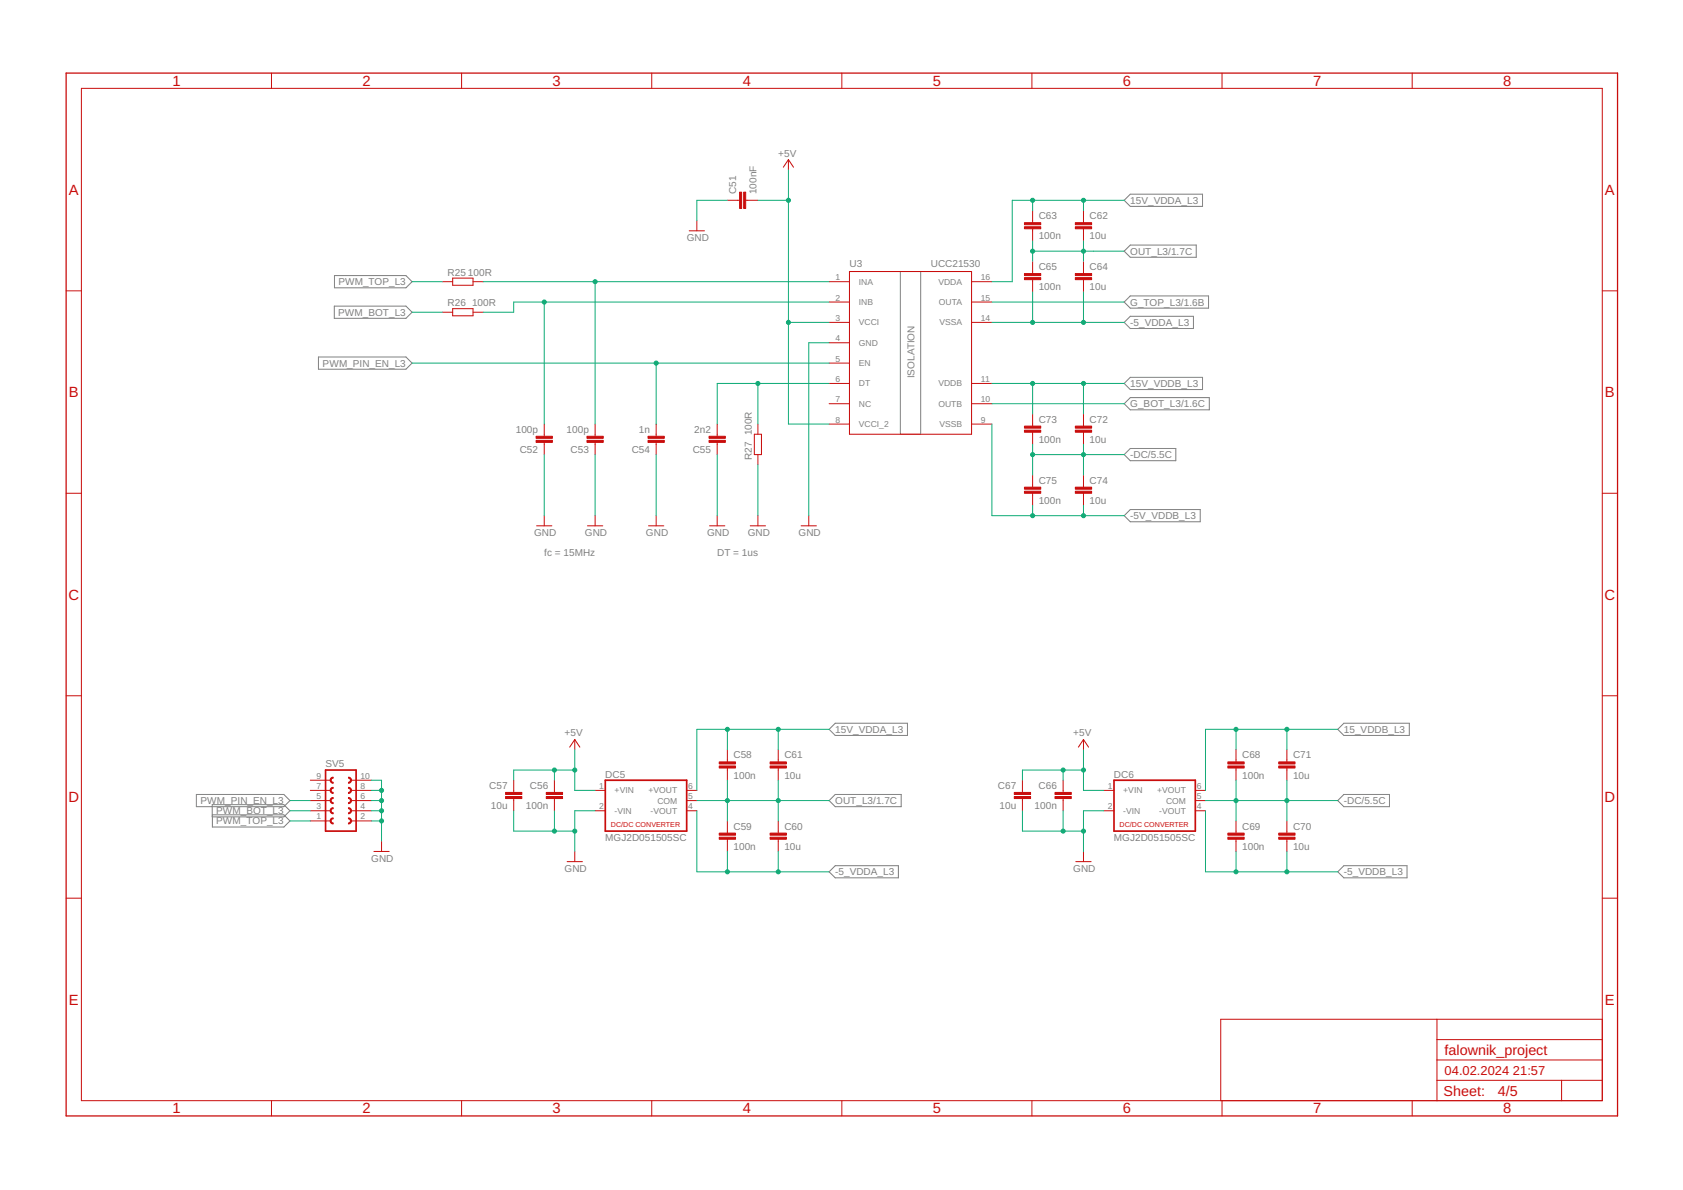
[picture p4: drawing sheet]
<svg xmlns="http://www.w3.org/2000/svg" width="420mm" height="297mm" viewBox="0 0 420 297" stroke-linecap="round" stroke-linejoin="round" font-family="sans-serif">
<g fill="none" stroke="#808080" stroke-width=".25">
<path d="M280.6 50l1.6-1.5h18v3h-18zM83.5 76.4h17.8l1.6 1.5-1.6 1.6h-17.8zM83.5 68.8h17.8l1.6 1.5-1.6 1.5h-17.8zM224.8 67.8h5v40.6h-5zM280.6 62.7l1.6-1.5h16.4v3h-16.4zM280.6 75.4l1.6-1.5h19.5v3h-19.5zM79.5 89.1h21.8l1.6 1.5-1.6 1.6h-21.8zM280.6 95.7l1.6-1.5h18v3h-18zM280.6 80.5l1.6-1.5h15.7v3h-15.7zM280.6 113.5l1.6-1.5h11.3v3h-11.3zM280.6 100.8l1.6-1.5h19.7v3h-19.7zM280.6 128.7l1.6-1.5h17.4v3h-17.4z"/>
<path d="M49 198.3h21.9l1.5 1.5-1.5 1.6h-21.9zM207 199.8l1.5-1.5h16.5v3.1h-16.5zM208.5 180.5h18v3.1h-18l-1.5-1.5zM334 199.8l1.5-1.5h11.4v3.1h-11.4zM335.5 180.5h16.3v3.1h-16.3l-1.5-1.5zM53 200.9h17.9l1.5 1.5-1.5 1.5h-17.9zM53 203.4h17.9l1.5 1.5-1.5 1.5h-17.9zM207 217.6l1.5-1.5h15.8v3h-15.8zM335.5 216.1h15.8v3h-15.8l-1.5-1.5z"/>
</g>
<g fill="none" stroke="#c90d0c" stroke-width=".25">
<path d="M67.8 18.2v3.9M115.2 18.2v3.9M162.7 18.2v3.9M210.2 18.2v3.9M257.6 18.2v3.9M305.1 18.2v3.9M352.6 18.2v3.9M20.3 22.1h379.7v252.6h-379.7zM196.8 39.8l1.3 1.9M196.8 39.8l-1.2 1.9M196.8 39.8v2.6M172.1 57.6h3.8"/>
<path d="M174 55.1v2.5M181.6 50h3M186.2 50h3M257.8 52.5v3.1M257.8 57.1v3.1M270.5 52.5v3.1M270.5 57.1v3.1M16.5 72.6h3.8M110.5 70.3h2.5M110.5 77.9h2.5M113 69.4h5.1v1.8h-5.1zM113 77h5.1v1.8h-5.1z"/>
<path d="M118.1 70.3h2.5M118.1 77.9h2.5M207 70.3h5.1M207 75.4h5.1M212.1 67.8h30.4v40.6h-30.4zM242.5 70.3h5.1M242.5 75.4h5.1M257.8 65.2v3.1M257.8 69.8v3.1M270.5 65.2v3.1M270.5 69.8v3.1M400 72.6h3.8"/>
<path d="M207 80.5h5.1M207 85.6h5.1M207 90.6h5.1M207 95.7h5.1M242.5 80.5h5.1M242.5 95.7h5.1M135.9 105.9v3M135.9 110.4v3.1M148.6 105.9v3M148.6 110.4v3.1M163.8 105.9v3M163.8 110.4v3.1"/>
<path d="M179 105.9v3M179 110.4v3.1M188.3 108.4h1.8v5.1h-1.8zM189.2 105.9v2.5M189.2 113.5v2.5M207 100.8h5.1M207 105.9h5.1M242.5 100.8h5.1M242.5 105.9h5.1M257.8 103.3v3.1M257.8 107.9v3M257.8 118.6v3"/>
<path d="M270.5 103.3v3.1M270.5 107.9v3M270.5 118.6v3M16.5 123.1h3.8M134 131.3h3.8M135.9 128.7v2.6M146.7 131.3h3.8M148.6 128.7v2.6M161.9 131.3h3.8M163.8 128.7v2.6M177.1 131.3h3.9M179 128.7v2.6"/>
<path d="M187.3 131.3h3.8M189.2 128.7v2.6M200 131.3h3.8M201.9 128.7v2.6M257.8 123.1v3.1M270.5 123.1v3.1M400 123.1h3.8M16.5 173.7h3.8M400 173.7h3.8M77.5 197.3h5M77.5 199.8h5M77.5 194.8h5"/>
<path d="M87.6 197.3h5.1M87.6 199.8h5.1M87.6 194.8h5.1M128.2 194.8v3M128.2 199.3v3.1M138.4 194.8v3M138.4 199.3v3.1M143.5 184.6l1.3 1.9M143.5 184.6l-1.3 1.9M143.5 184.6v2.5M148.6 197.3h2.5M171.4 197.3h2.6"/>
<path d="M171.4 199.8h2.6M181.6 187.1v3.1M181.6 191.7v3.1M194.3 187.1v3.1M194.3 191.7v3.1M255.2 194.8v3M255.2 199.3v3.1M265.4 194.8v3M265.4 199.3v3.1M270.5 184.6v2.5M270.5 184.6l1.3 1.9M270.5 184.6l-1.3 1.9"/>
<path d="M275.6 197.3h2.5M298.4 197.3h2.5M298.4 199.8h2.5M308.6 187.1v3.1M308.6 191.7v3.1M321.3 187.1v3.1M321.3 191.7v3.1M77.5 202.4h5M77.5 204.9h5M87.6 202.4h5.1M87.6 204.9h5.1M93.3 212.5h3.9"/>
<path d="M95.2 210v2.5M141.6 215.1h3.8M143.5 212.5v2.6M148.6 202.4h2.5M171.4 202.4h2.6M181.6 204.9v3.1M181.6 209.5v3M194.3 204.9v3.1M194.3 209.5v3M268.6 215.1h3.8M270.5 212.5v2.6M275.6 202.4h2.5"/>
<path d="M298.4 202.4h2.5M308.6 204.9v3.1M308.6 209.5v3M321.3 204.9v3.1M321.3 209.5v3M16.5 224.2h3.8M400 224.2h3.8M358.7 254.4v20.3M358.7 259.5h41.3M400 254.4h-95.2v20.3M67.8 274.7v3.9M115.2 274.7v3.9"/>
<path d="M162.7 274.7v3.9M210.2 274.7v3.9M257.6 274.7v3.9M305.1 274.7v3.9M352.6 274.7v3.9M358.7 269.7h41.3M358.7 264.6h41.3M389.8 269.7v5"/>
</g>
<path d="M16.5 18.2h387.3v260.4h-387.3z" fill="none" stroke="#c90d0c" stroke-width=".32"/>
<g fill="#c90d0c" stroke="#c90d0c" stroke-width=".25">
<path d="M185.7 48h.5v4h-.5z"/>
<path d="M184.6 48h.5v4h-.5z"/>
<path d="M133.8 108.9h4.1v.5h-4.1z"/>
<path d="M133.8 109.9h4.1v.5h-4.1z"/>
<path d="M146.5 108.9h4.1v.5h-4.1z"/>
<path d="M146.5 109.9h4.1v.5h-4.1z"/>
<path d="M161.8 108.9h4v.5h-4z"/>
<path d="M161.8 109.9h4v.5h-4z"/>
<path d="M177 108.9h4.1v.5h-4.1z"/>
<path d="M177 109.9h4.1v.5h-4.1z"/>
<path d="M136.4 198.8h4v.5h-4z"/>
<path d="M136.4 197.8h4v.5h-4z"/>
<path d="M126.2 198.8h4.1v.5h-4.1z"/>
<path d="M126.2 197.8h4.1v.5h-4.1z"/>
<path d="M179.6 191.2h4v.5h-4z"/>
<path d="M179.6 190.2h4v.5h-4z"/>
<path d="M179.6 209h4v.5h-4z"/>
<path d="M179.6 208h4v.5h-4z"/>
<path d="M192.3 209h4v.5h-4z"/>
<path d="M192.3 208h4v.5h-4z"/>
<path d="M192.3 191.2h4v.5h-4z"/>
<path d="M192.3 190.2h4v.5h-4z"/>
<path d="M268.5 56.6h4v.5h-4z"/>
<path d="M268.5 55.6h4v.5h-4z"/>
<path d="M255.8 56.6h4v.5h-4z"/>
<path d="M255.8 55.6h4v.5h-4z"/>
<path d="M268.5 69.3h4v.5h-4z"/>
<path d="M268.5 68.3h4v.5h-4z"/>
<path d="M255.8 69.3h4v.5h-4z"/>
<path d="M255.8 68.3h4v.5h-4z"/>
<path d="M263.4 198.8h4v.5h-4z"/>
<path d="M263.4 197.8h4v.5h-4z"/>
<path d="M253.2 198.8h4.1v.5h-4.1z"/>
<path d="M253.2 197.8h4.1v.5h-4.1z"/>
<path d="M306.5 191.2h4.1v.5h-4.1z"/>
<path d="M306.5 190.2h4.1v.5h-4.1z"/>
<path d="M306.5 209h4.1v.5h-4.1z"/>
<path d="M306.5 208h4.1v.5h-4.1z"/>
<path d="M319.2 209h4.1v.5h-4.1z"/>
<path d="M319.2 208h4.1v.5h-4.1z"/>
<path d="M319.2 191.2h4.1v.5h-4.1z"/>
<path d="M319.2 190.2h4.1v.5h-4.1z"/>
<path d="M268.5 107.4h4v.5h-4z"/>
<path d="M268.5 106.4h4v.5h-4z"/>
<path d="M255.8 107.4h4v.5h-4z"/>
<path d="M255.8 106.4h4v.5h-4z"/>
<path d="M268.5 122.6h4v.5h-4z"/>
<path d="M268.5 121.6h4v.5h-4z"/>
<path d="M255.8 122.6h4v.5h-4z"/>
<path d="M255.8 121.6h4v.5h-4z"/>
</g>
<path d="M81.3 192.2h7.6v15.3h-7.6zM151.1 194.8h20.3v12.7h-20.3zM278.1 194.8h20.3v12.7h-20.3z" fill="none" stroke="#c90d0c" stroke-width=".42"/>
<g fill="#c90d0c" stroke="#c90d0c" stroke-width=".25">
<path d="M82.6 199.3l.6-.2v.2a.51 .51 0 0 0-.5 .5 .51 .51 0 0 0 .5 .5v.3a.77 .77 0 0 1-.7-.5 .77 .77 0 0 1 .1-.8z" fill-rule="evenodd"/>
<path d="M82.6 201.8l.6-.2v.3a.51 .51 0 0 0-.5 .5 .51 .51 0 0 0 .5 .5v.2a.77 .77 0 0 1-.7-.4 .77 .77 0 0 1 .1-.9z" fill-rule="evenodd"/>
<path d="M82.6 204.4l.6-.2v.2a.51 .51 0 0 0-.5 .5 .51 .51 0 0 0 .5 .5v.3a.77 .77 0 0 1-.7-.5 .77 .77 0 0 1 .1-.8z" fill-rule="evenodd"/>
<path d="M87 199.1a.76 .76 0 0 1 .8 .7 .76 .76 0 0 1-.8 .8v-.3a.51 .51 0 0 0 .5-.5 .51 .51 0 0 0-.5-.5z" fill-rule="evenodd"/>
<path d="M87 201.6a.76 .76 0 0 1 .8 .8 .76 .76 0 0 1-.8 .7v-.2a.51 .51 0 0 0 .5-.5 .51 .51 0 0 0-.5-.5z" fill-rule="evenodd"/>
<path d="M87 204.2a.76 .76 0 0 1 .8 .7 .76 .76 0 0 1-.8 .8v-.3a.51 .51 0 0 0 .5-.5 .51 .51 0 0 0-.5-.5z" fill-rule="evenodd"/>
<path d="M82.6 194.2l.6-.2v.2a.51 .51 0 0 0-.5 .6 .51 .51 0 0 0 .5 .5v.2a.77 .77 0 0 1-.7-.5 .77 .77 0 0 1 .1-.8z" fill-rule="evenodd"/>
<path d="M82.6 196.7l.6-.2v.3a.51 .51 0 0 0-.5 .5 .51 .51 0 0 0 .5 .5v.3a.77 .77 0 0 1-.7-.5 .77 .77 0 0 1 .1-.9z" fill-rule="evenodd"/>
<path d="M87 194a.76 .76 0 0 1 .8 .8 .76 .76 0 0 1-.8 .7v-.2a.51 .51 0 0 0 .5-.5 .51 .51 0 0 0-.5-.6z" fill-rule="evenodd"/>
<path d="M87 196.5a.76 .76 0 0 1 .8 .8 .76 .76 0 0 1-.8 .8v-.3a.51 .51 0 0 0 .5-.5 .51 .51 0 0 0-.5-.5z" fill-rule="evenodd"/>
</g>
<g fill="none" stroke="#0dab76" stroke-width=".25">
<path d="M181.6 50h-7.6v5.1M189.2 50h7.6M196.8 42.4v63.5h10.2M257.8 50v2.5M270.5 50v2.5M280.6 50h-27.9v20.3h-5.1M102.9 70.3h7.6M102.9 77.9h7.6M120.6 70.3h86.4M135.9 75.4v30.5M148.6 70.3v35.6M207 75.4h-78.8v2.5h-7.6"/>
<path d="M247.6 75.4h33M257.8 60.2v5M257.8 72.9v7.6M257.8 62.7h22.8M270.5 60.2v5M270.5 72.9v7.6M102.9 90.6h104.1M163.8 90.6v15.3M189.2 95.7v10.2M196.8 80.5h10.2M207 85.6h-5.1v43.1M207 95.7h-28v10.2"/>
<path d="M247.6 80.5h33M247.6 95.7h33M257.8 95.7v7.6M270.5 95.7v7.6M135.9 113.5v15.2M148.6 113.5v15.2M163.8 113.5v15.2M179 113.5v15.2M189.2 116v12.7M247.6 105.9v22.8h33M247.6 100.8h33M257.8 110.9v7.7"/>
<path d="M257.8 113.5h22.8M270.5 110.9v7.7M257.8 126.2v2.5M270.5 126.2v2.5M72.4 199.8h5.1M92.7 194.8h2.5v15.2M92.7 199.8h2.5M92.7 197.3h2.5M138.4 192.2v2.6M143.5 187.1v10.2h5.1M143.5 192.2h-15.3v2.6M174 199.8h33"/>
<path d="M181.6 182.1v5M181.6 194.8v10.1M194.3 182.1v5M194.3 194.8v10.1M207 182.1h-33v15.2M265.4 192.2v2.6M270.5 187.1v10.2h5.1M270.5 192.2h-15.3v2.6M300.9 199.8h33.1M308.6 182.1v5M308.6 194.8v10.1M321.3 182.1v5"/>
<path d="M321.3 194.8v10.1M334 182.1h-33.1v15.2M72.4 202.4h5.1M72.4 204.9h5.1M92.7 202.4h2.5M92.7 204.9h2.5M128.2 202.4v5.1h15.3M138.4 202.4v5.1M148.6 202.4h-5.1v10.1M174 202.4v15.2h33M181.6 212.5v5.1M194.3 212.5v5.1"/>
<path d="M255.2 202.4v5.1h15.3M265.4 202.4v5.1M275.6 202.4h-5.1v10.1M300.9 202.4v15.2h33.1M308.6 212.5v5.1M321.3 212.5v5.1"/>
</g>
<g fill="#0dab76" stroke="#0dab76" stroke-width=".25">
<circle cx="143.5" cy="207.5" r=".51"/>
<circle cx="138.4" cy="207.5" r=".51"/>
<circle cx="270.5" cy="207.5" r=".51"/>
<circle cx="265.4" cy="207.5" r=".51"/>
<circle cx="95.2" cy="204.9" r=".51"/>
<circle cx="95.2" cy="202.4" r=".51"/>
<circle cx="95.2" cy="199.8" r=".51"/>
<circle cx="95.2" cy="197.3" r=".51"/>
<circle cx="196.8" cy="80.5" r=".51"/>
<circle cx="196.8" cy="50" r=".51"/>
<circle cx="143.5" cy="192.2" r=".51"/>
<circle cx="138.4" cy="192.2" r=".51"/>
<circle cx="270.5" cy="192.2" r=".51"/>
<circle cx="265.4" cy="192.2" r=".51"/>
<circle cx="148.6" cy="70.3" r=".51"/>
<circle cx="135.9" cy="75.4" r=".51"/>
<circle cx="163.8" cy="90.6" r=".51"/>
<circle cx="189.2" cy="95.7" r=".51"/>
<circle cx="257.8" cy="80.5" r=".51"/>
<circle cx="270.5" cy="80.5" r=".51"/>
<circle cx="257.8" cy="50" r=".51"/>
<circle cx="270.5" cy="50" r=".51"/>
<circle cx="270.5" cy="128.7" r=".51"/>
<circle cx="257.8" cy="128.7" r=".51"/>
<circle cx="270.5" cy="95.7" r=".51"/>
<circle cx="257.8" cy="95.7" r=".51"/>
<circle cx="308.6" cy="199.8" r=".51"/>
<circle cx="321.3" cy="199.8" r=".51"/>
<circle cx="270.5" cy="113.5" r=".51"/>
<circle cx="257.8" cy="113.5" r=".51"/>
<circle cx="181.6" cy="182.1" r=".51"/>
<circle cx="194.3" cy="182.1" r=".51"/>
<circle cx="181.6" cy="199.8" r=".51"/>
<circle cx="194.3" cy="199.8" r=".51"/>
<circle cx="270.5" cy="62.7" r=".51"/>
<circle cx="257.8" cy="62.7" r=".51"/>
<circle cx="181.6" cy="217.6" r=".51"/>
<circle cx="194.3" cy="217.6" r=".51"/>
<circle cx="308.6" cy="182.1" r=".51"/>
<circle cx="321.3" cy="182.1" r=".51"/>
<circle cx="308.6" cy="217.6" r=".51"/>
<circle cx="321.3" cy="217.6" r=".51"/>
</g>
<g font-size="3.7" fill="#c90d0c">
<text x="43" y="21.4">1</text>
<text x="90.5" y="21.4">2</text>
<text x="138" y="21.4">3</text>
<text x="185.4" y="21.4">4</text>
<text x="232.9" y="21.4">5</text>
<text x="280.3" y="21.4">6</text>
<text x="327.8" y="21.4">7</text>
<text x="375.3" y="21.4">8</text>
<text x="17.2" y="48.6">A</text>
<text x="400.7" y="48.6">A</text>
<text x="17.2" y="99.2">B</text>
<text x="400.7" y="99.2">B</text>
<text x="17.1" y="149.7">C</text>
<text x="400.6" y="149.7">C</text>
<text x="17.1" y="200.2">D</text>
<text x="400.6" y="200.2">D</text>
<text x="17.2" y="250.8">E</text>
<text x="400.7" y="250.8">E</text>
<text x="43" y="277.9">1</text>
<text x="90.5" y="277.9">2</text>
<text x="138" y="277.9">3</text>
<text x="185.4" y="277.9">4</text>
<text x="232.9" y="277.9">5</text>
<text x="280.3" y="277.9">6</text>
<text x="327.8" y="277.9">7</text>
<text x="375.3" y="277.9">8</text>
</g>
<g font-size="3.6" fill="#c90d0c">
<text x="360.6" y="263.3">falownik_project</text>
<text x="360.4" y="273.6">Sheet:</text>
<text x="374" y="273.5">4/5</text>
</g>
<g font-size="3.2" fill="#c90d0c">
<text x="360.6" y="268.4">04.02.2024</text>
<text x="377.7" y="268.4">21:57</text>
</g>
<g font-size="2.5" fill="#808080">
<text x="194.3" y="39.1">+5V</text>
<text x="183.7" y="48.5" transform="rotate(-90 183.7 48.5)">C51</text>
<text x="188.8" y="48.5" transform="rotate(-90 188.8 48.5)">100nF</text>
<text x="282.2" y="50.9">15V_VDDA_L3</text>
<text x="259.3" y="59.8">100n</text>
<text x="259.3" y="54.7">C63</text>
<text x="272" y="59.8">10u</text>
<text x="272" y="54.7">C62</text>
<text x="171.4" y="60.2">GND</text>
<text x="282.2" y="63.6">OUT_L3/1.7C</text>
<text x="84.5" y="71.2">PWM_TOP_L3</text>
<text x="111.7" y="68.8">R25</text>
<text x="116.8" y="68.8">100R</text>
<text x="212.1" y="66.8">U3</text>
<text x="232.4" y="66.8">UCC21530</text>
<text x="259.3" y="67.4">C65</text>
<text x="272" y="67.4">C64</text>
<text x="111.7" y="76.4">R26</text>
<text x="117.8" y="76.4">100R</text>
<text x="259.3" y="72.5">100n</text>
<text x="272" y="72.5">10u</text>
<text x="282.2" y="76.3">G_TOP_L3/1.6B</text>
<text x="84.4" y="78.8">PWM_BOT_L3</text>
<text x="282.2" y="81.4">-5_VDDA_L3</text>
<text x="80.6" y="91.5">PWM_PIN_EN_L3</text>
<text x="228.3" y="94.4" transform="rotate(-90 228.3 94.4)">ISOLATION</text>
<text x="282.2" y="96.6">15V_VDDB_L3</text>
<text x="282.2" y="101.7">G_BOT_L3/1.6C</text>
<text x="259.3" y="105.5">C73</text>
<text x="272" y="105.5">C72</text>
<text x="128.8" y="108">100p</text>
<text x="129.8" y="113.1">C52</text>
<text x="141.5" y="108">100p</text>
<text x="142.5" y="113.1">C53</text>
<text x="157.7" y="113.1">C54</text>
<text x="159.5" y="108">1n</text>
<text x="172.9" y="113.1">C55</text>
<text x="173.3" y="108">2n2</text>
<text x="187.7" y="108.7" transform="rotate(-90 187.7 108.7)">100R</text>
<text x="259.3" y="110.6">100n</text>
<text x="272" y="110.6">10u</text>
<text x="187.7" y="114.8" transform="rotate(-90 187.7 114.8)">R27</text>
<text x="282.2" y="114.4">-DC/5.5C</text>
<text x="259.3" y="125.8">100n</text>
<text x="259.3" y="120.7">C75</text>
<text x="272" y="125.8">10u</text>
<text x="272" y="120.7">C74</text>
<text x="282.2" y="129.6">-5V_VDDB_L3</text>
<text x="133.3" y="133.8">GND</text>
<text x="146" y="133.8">GND</text>
<text x="161.3" y="133.8">GND</text>
<text x="176.5" y="133.8">GND</text>
<text x="186.7" y="133.8">GND</text>
<text x="199.4" y="133.8">GND</text>
<text x="135.9" y="138.9">fc = 15MHz</text>
<text x="179.1" y="138.9">DT = 1us</text>
<text x="141" y="183.8">+5V</text>
<text x="208.5" y="182.9">15V_VDDA_L3</text>
<text x="267.9" y="183.8">+5V</text>
<text x="335.5" y="182.9">15_VDDB_L3</text>
<text x="81.3" y="191.4">SV5</text>
<text x="183.1" y="189.3">C58</text>
<text x="195.8" y="189.3">C61</text>
<text x="310.1" y="189.3">C68</text>
<text x="322.8" y="189.3">C71</text>
<text x="122.1" y="196.9">C57</text>
<text x="132.3" y="196.9">C56</text>
<text x="151.1" y="194.1">DC5</text>
<text x="183.1" y="194.4">100n</text>
<text x="195.8" y="194.4">10u</text>
<text x="249.1" y="196.9">C67</text>
<text x="259.3" y="196.9">C66</text>
<text x="278.1" y="194.1">DC6</text>
<text x="310.1" y="194.4">100n</text>
<text x="322.8" y="194.4">10u</text>
<text x="50.1" y="200.7">PWM_PIN_EN_L3</text>
<text x="53.9" y="203.3">PWM_BOT_L3</text>
<text x="122.5" y="202">10u</text>
<text x="131.3" y="202">100n</text>
<text x="208.5" y="200.7">OUT_L3/1.7C</text>
<text x="249.5" y="202">10u</text>
<text x="258.3" y="202">100n</text>
<text x="335.5" y="200.7">-DC/5.5C</text>
<text x="54" y="205.8">PWM_TOP_L3</text>
<text x="151.1" y="210">MGJ2D051505SC</text>
<text x="183.1" y="207.1">C59</text>
<text x="195.8" y="207.1">C60</text>
<text x="278.1" y="210">MGJ2D051505SC</text>
<text x="310.1" y="207.1">C69</text>
<text x="322.8" y="207.1">C70</text>
<text x="92.7" y="215.1">GND</text>
<text x="183.1" y="212.1">100n</text>
<text x="195.8" y="212.1">10u</text>
<text x="310.1" y="212.1">100n</text>
<text x="322.8" y="212.1">10u</text>
<text x="141" y="217.6">GND</text>
<text x="208.5" y="218.5">-5_VDDA_L3</text>
<text x="267.9" y="217.6">GND</text>
<text x="335.5" y="218.5">-5_VDDB_L3</text>
</g>
<g font-size="2.1" fill="#808080">
<text x="208.5" y="70">1</text>
<text x="214.4" y="71.1">INA</text>
<text x="234.3" y="71.1">VDDA</text>
<text x="244.9" y="70">16</text>
<text x="208.5" y="75">2</text>
<text x="214.4" y="76.2">INB</text>
<text x="234.4" y="76.2">OUTA</text>
<text x="244.9" y="75">15</text>
<text x="208.5" y="80.1">3</text>
<text x="214.4" y="81.2">VCCI</text>
<text x="234.5" y="81.2">VSSA</text>
<text x="244.9" y="80.1">14</text>
<text x="208.5" y="85.2">4</text>
<text x="214.4" y="86.3">GND</text>
<text x="208.5" y="90.3">5</text>
<text x="208.5" y="95.4">6</text>
<text x="214.4" y="91.4">EN</text>
<text x="244.9" y="95.4">11</text>
<text x="208.5" y="100.4">7</text>
<text x="214.4" y="96.5">DT</text>
<text x="214.4" y="101.5">NC</text>
<text x="234.3" y="101.5">OUTB</text>
<text x="234.3" y="96.5">VDDB</text>
<text x="244.9" y="100.4">10</text>
<text x="208.5" y="105.5">8</text>
<text x="214.4" y="106.6">VCCI_2</text>
<text x="234.5" y="106.6">VSSB</text>
<text x="244.9" y="105.5">9</text>
<text x="79" y="196.9">7</text>
<text x="79" y="194.4">9</text>
<text x="90" y="196.9">8</text>
<text x="90" y="194.4">10</text>
<text x="149.6" y="196.9">1</text>
<text x="171.8" y="196.9">6</text>
<text x="276.6" y="196.9">1</text>
<text x="298.8" y="196.9">6</text>
<text x="79" y="202">3</text>
<text x="79" y="199.5">5</text>
<text x="90" y="202">4</text>
<text x="90" y="199.5">6</text>
<text x="149.6" y="202">2</text>
<text x="153.5" y="198">+VIN</text>
<text x="153.5" y="203.1">-VIN</text>
<text x="161.9" y="198">+VOUT</text>
<text x="162.4" y="203.1">-VOUT</text>
<text x="164.1" y="200.6">COM</text>
<text x="171.8" y="202">4</text>
<text x="171.8" y="199.5">5</text>
<text x="276.6" y="202">2</text>
<text x="280.4" y="198">+VIN</text>
<text x="280.4" y="203.1">-VIN</text>
<text x="288.9" y="198">+VOUT</text>
<text x="289.4" y="203.1">-VOUT</text>
<text x="291.1" y="200.6">COM</text>
<text x="298.8" y="202">4</text>
<text x="298.8" y="199.5">5</text>
<text x="79" y="204.6">1</text>
<text x="90" y="204.6">2</text>
</g>
<g font-size="1.8" fill="#c90d0c">
<text x="152.5" y="206.4">DC/DC CONVERTER</text>
<text x="279.5" y="206.4">DC/DC CONVERTER</text>
</g>
</svg>
